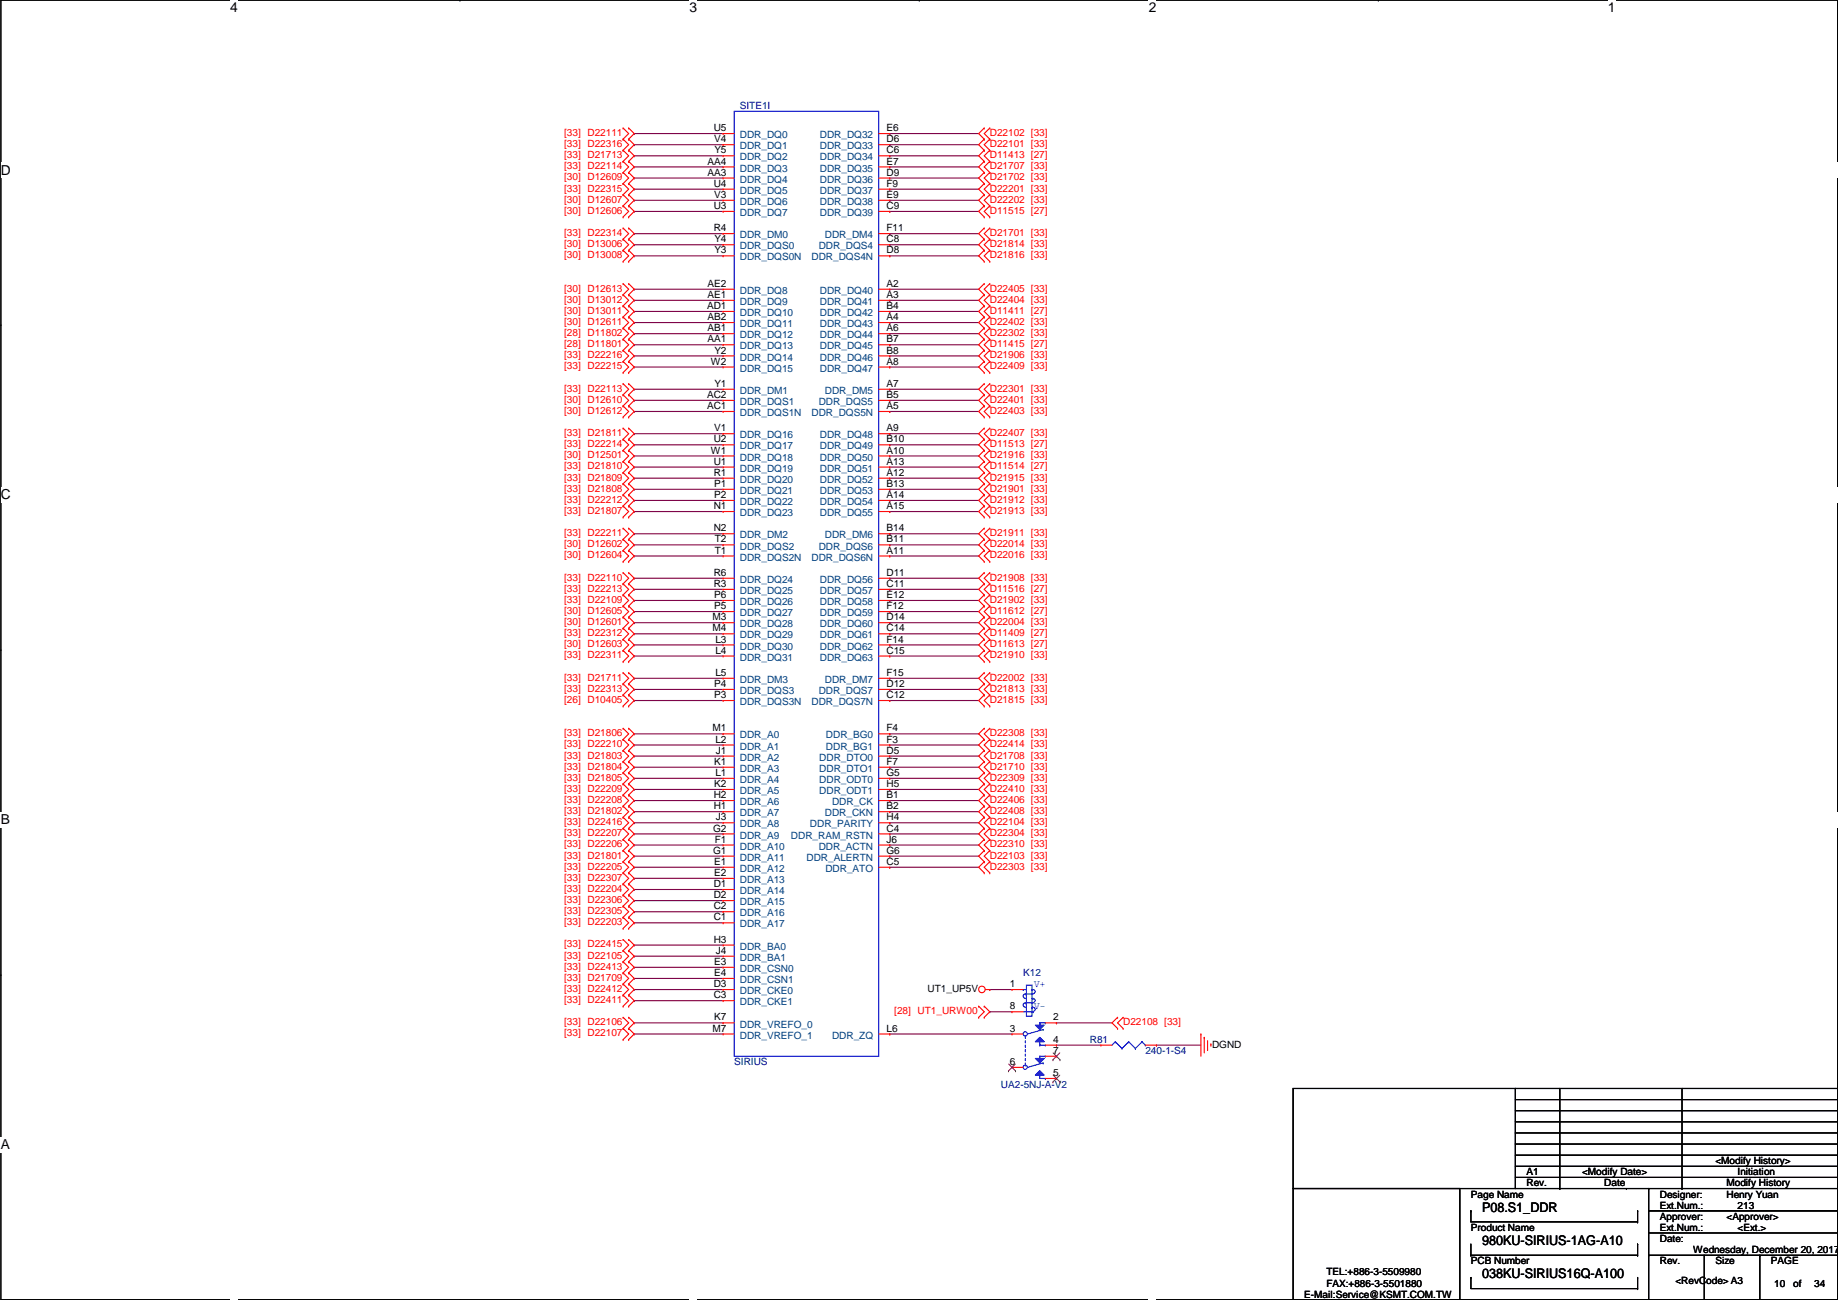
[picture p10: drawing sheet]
<svg xmlns="http://www.w3.org/2000/svg" width="420mm" height="297mm" viewBox="0 0 420 297" stroke-linecap="round" stroke-linejoin="round" font-family="sans-serif">
<path d="M.2 0h419.9v297h-419.9z" fill="none" stroke="#000" stroke-width=".25"/>
<g fill="#fff">
<path d="M52.7 0h1.7v3.5h-1.7z"/>
<path d="M52.7 297l1.7 .1z"/>
</g>
<path d="M105.1 0h.1M105.1 297h.1" fill="none" stroke="#000" stroke-width=".25"/>
<g fill="#fff">
<path d="M157.6 0h1.7v3.5h-1.7z"/>
<path d="M157.6 297l1.7 .1z"/>
</g>
<path d="M210.1 0h.1M210.1 297h.1" fill="none" stroke="#000" stroke-width=".25"/>
<g fill="#fff">
<path d="M262.6 0h1.7v3.5h-1.7z"/>
<path d="M262.6 297l1.7 .1z"/>
</g>
<path d="M315.1 0h.1M315.1 297h.1" fill="none" stroke="#000" stroke-width=".25"/>
<g fill="#fff">
<path d="M367.5 0h1.8v3.5h-1.8z"/>
<path d="M367.5 297l1.8 .1z"/>
<path d="M.2 37.1h2.2v3.5h-2.2z"/>
<path d="M420.1 37.1h.1v3.5h-.1z"/>
<path d="M.2 111.3h2.2v3.5h-2.2z"/>
<path d="M420.1 111.3h.1v3.5h-.1z"/>
</g>
<path d="M.2 74.3h.1M420.1 74.3h.1" fill="none" stroke="#000" stroke-width=".25"/>
<g fill="#fff">
<path d="M.2 185.6h2.1v3.5h-2.1z"/>
<path d="M420.1 185.6h.1v3.5h-.1z"/>
</g>
<path d="M.2 148.5h.1M420.1 148.5h.1" fill="none" stroke="#000" stroke-width=".25"/>
<g fill="#fff">
<path d="M.2 259.8h2.1v3.5h-2.1z"/>
<path d="M420.1 259.8h.1v3.5h-.1z"/>
</g>
<g fill="none" stroke="#000" stroke-width=".25">
<path d="M.2 222.7h.1M420.1 222.7h.1M295.6 248.7h50.8v22.9h-50.8zM346.4 248.7h73.7M346.4 258.9h73.7M346.4 256.3h73.7M346.4 253.8h73.7M346.4 251.2h73.7M356.6 248.7v22.9M384.5 248.7v22.9M420.1 248.7h.1M420.1 258.9h.1"/>
<path d="M420.1 256.3h.1M420.1 253.8h.1M420.1 251.2h.1M420.1 248.7v22.9M295.6 271.6h38.1v25.4h-38.1zM336.2 276.6h.1M336.2 276.6v2.6h38.1M346.4 269h73.7M346.4 266.5h73.7M346.4 263.9h73.7M346.4 261.4h73.7M346.4 271.6h30.5"/>
<path d="M356.6 271.6h.1M371.8 271.6h.1M374.3 279.2h.1M374.3 276.6h.1M374.3 276.6v2.6M376.9 276.6h43.2v5.1h-43.2zM376.9 271.6h43.2v5h-43.2zM376.9 271.6h.1M384.5 271.6h.1M420.1 269h.1M420.1 271.6h.1M420.1 266.5h.1"/>
<path d="M420.1 263.9h.1M420.1 261.4h.1M328.6 297h48.3M336.2 291.9h.1M336.2 286.8h.1M336.2 291.9v2.5h38.1M336.2 284.3v2.5M336.2 286.8h38.1M371.8 297h.1M374.3 294.4h.1M374.3 291.9h.1M374.3 286.8h.1"/>
<path d="M374.3 284.3h.1M374.3 284.3v2.5M374.3 291.9v2.5M376.9 286.8h43.2v10.2h-43.2zM376.9 297h.1M376.9 286.8h.1M376.9 281.7v5.1M389.6 297h.1M389.6 286.8v10.2M402.3 286.8h.1M402.3 286.8v10.2M420.1 286.8h.1"/>
<path d="M420.1 281.7v5.1"/>
</g>
<g fill="none" stroke="#800040" stroke-width=".25">
<path d="M145 30.5h.1M145 33.1h.1M145 35.6h.1M145 38.1h.1M145 30.5h20.3M145 33.1h20.3M145 35.6h20.3M145 38.1h20.3M203.4 30.5h.1M203.4 33.1h.1M203.4 35.6h.1M203.4 38.1h.1"/>
<path d="M203.4 30.5h20.3M203.4 33.1h20.3M203.4 35.6h20.3M203.4 38.1h20.3M145 40.7h.1M145 43.2h.1M145 45.8h.1M145 48.3h.1M145 53.4h.1M145 55.9h.1M145 58.5h.1M145 40.7h20.3"/>
<path d="M145 43.2h20.3M145 45.8h20.3M145 48.3h20.3M145 53.4h20.3M145 55.9h20.3M145 58.5h20.3M203.4 40.7h.1M203.4 43.2h.1M203.4 45.8h.1M203.4 48.3h.1M203.4 53.4h.1M203.4 55.9h.1"/>
<path d="M203.4 58.5h.1M203.4 40.7h20.3M203.4 43.2h20.3M203.4 45.8h20.3M203.4 48.3h20.3M203.4 53.4h20.3M203.4 55.9h20.3M203.4 58.5h20.3M145 66.1h.1M145 68.6h.1M145 71.2h.1M145 73.7h.1"/>
<path d="M145 76.2h.1M145 78.8h.1M145 66.1h20.3M145 68.6h20.3M145 71.2h20.3M145 73.7h20.3M145 76.2h20.3M145 78.8h20.3M203.4 66.1h.1M203.4 68.6h.1M203.4 71.2h.1M203.4 73.7h.1"/>
<path d="M203.4 76.2h.1M203.4 78.8h.1M203.4 66.1h20.3M203.4 68.6h20.3M203.4 71.2h20.3M203.4 73.7h20.3M203.4 76.2h20.3M203.4 78.8h20.3M145 81.3h.1M145 83.9h.1M145 88.9h.1M145 91.5h.1"/>
<path d="M145 94h.1M145 99.1h.1M145 81.3h20.3M145 83.9h20.3M145 88.9h20.3M145 91.5h20.3M145 94h20.3M145 99.1h20.3M203.4 81.3h.1M203.4 83.9h.1M203.4 88.9h.1M203.4 91.5h.1"/>
<path d="M203.4 94h.1M203.4 99.1h.1M203.4 81.3h20.3M203.4 83.9h20.3M203.4 88.9h20.3M203.4 91.5h20.3M203.4 94h20.3M203.4 99.1h20.3M145 101.6h.1M145 104.2h.1M145 106.7h.1M145 109.3h.1"/>
<path d="M145 111.8h.1M145 114.3h.1M145 116.9h.1M145 101.6h20.3M145 104.2h20.3M145 106.7h20.3M145 109.3h20.3M145 111.8h20.3M145 114.3h20.3M145 116.9h20.3M203.4 101.6h.1M203.4 104.2h.1"/>
<path d="M203.4 106.7h.1M203.4 109.3h.1M203.4 111.8h.1M203.4 114.3h.1M203.4 116.9h.1M203.4 101.6h20.3M203.4 104.2h20.3M203.4 106.7h20.3M203.4 109.3h20.3M203.4 111.8h20.3M203.4 114.3h20.3M203.4 116.9h20.3"/>
<path d="M145 122h.1M145 124.5h.1M145 127h.1M145 132.1h.1M145 134.7h.1M145 137.2h.1M145 139.7h.1M145 122h20.3M145 124.5h20.3M145 127h20.3M145 132.1h20.3M145 134.7h20.3"/>
<path d="M145 137.2h20.3M145 139.7h20.3M203.4 122h.1M203.4 124.5h.1M203.4 127h.1M203.4 132.1h.1M203.4 134.7h.1M203.4 137.2h.1M203.4 139.7h.1M203.4 122h20.3M203.4 124.5h20.3M203.4 127h20.3"/>
<path d="M203.4 132.1h20.3M203.4 134.7h20.3M203.4 137.2h20.3M203.4 139.7h20.3M145 142.3h.1M145 144.8h.1M145 147.4h.1M145 149.9h.1M145 155h.1M145 157.5h.1M145 142.3h20.3M145 144.8h20.3"/>
<path d="M145 147.4h20.3M145 149.9h20.3M145 155h20.3M145 157.5h20.3M203.4 142.3h.1M203.4 144.8h.1M203.4 147.4h.1M203.4 149.9h.1M203.4 155h.1M203.4 157.5h.1M203.4 142.3h20.3M203.4 144.8h20.3"/>
<path d="M203.4 147.4h20.3M203.4 149.9h20.3M203.4 155h20.3M203.4 157.5h20.3M145 170.2h.1M145 172.8h.1M145 175.3h.1M145 177.8h.1M145 167.7h.1M145 160.1h.1M145 160.1h20.3M145 170.2h20.3"/>
<path d="M145 172.8h20.3M145 175.3h20.3M145 177.8h20.3M145 167.7h20.3M203.4 160.1h.1M203.4 170.2h.1M203.4 172.8h.1M203.4 175.3h.1M203.4 177.8h.1M203.4 167.7h.1M203.4 160.1h20.3M203.4 170.2h20.3"/>
<path d="M203.4 172.8h20.3M203.4 175.3h20.3M203.4 177.8h20.3M203.4 167.7h20.3M145 180.4h.1M145 182.9h.1M145 185.5h.1M145 190.5h.1M145 193.1h.1M145 195.6h.1M145 198.2h.1M145 188h.1"/>
<path d="M145 180.4h20.3M145 182.9h20.3M145 185.5h20.3M145 190.5h20.3M145 193.1h20.3M145 195.6h20.3M145 198.2h20.3M145 188h20.3M203.4 180.4h.1M203.4 182.9h.1M203.4 185.5h.1M203.4 188h.1"/>
<path d="M203.4 190.5h.1M203.4 193.1h.1M203.4 195.6h.1M203.4 198.2h.1M203.4 180.4h20.3M203.4 182.9h20.3M203.4 185.5h20.3M203.4 190.5h20.3M203.4 193.1h20.3M203.4 195.6h20.3M203.4 198.2h20.3M203.4 188h20.3"/>
<path d="M145 200.7h.1M145 203.2h.1M145 205.8h.1M145 210.9h.1M145 215.9h.1M145 218.5h.1M145 208.3h.1M145 200.7h20.3M145 203.2h20.3M145 205.8h20.3M145 210.9h20.3M145 215.9h20.3"/>
<path d="M145 218.5h20.3M145 208.3h20.3M145 221h.1M145 223.6h.1M145 226.1h.1M145 228.6h.1M145 233.7h.1M145 236.3h.1M145 221h20.3M145 223.6h20.3M145 226.1h20.3M145 228.6h20.3"/>
<path d="M145 233.7h20.3M145 236.3h20.3M203.4 236.3h.1M203.4 236.3h27.9M226.3 226.1h.1M226.3 231.2h.1M226.3 226.1h5M226.3 231.2h5M241.5 233.7h.1M241.5 238.8h.1M241.5 233.7h12.7M241.5 238.8h10.2"/>
<path d="M264.4 238.8h.1M264.4 238.8h10.1"/>
</g>
<g fill="none" stroke="#f00" stroke-width=".25">
<path d="M142.4 31.8h.1M142.4 29.3h.1M142.4 34.3h.1M142.4 36.9h.1M142.4 39.4h.1M142.4 29.3l1.3 1.2-1.3 1.3M142.4 31.8l1.3 1.3-1.3 1.2M142.4 34.3l1.3 1.3-1.3 1.3M142.4 36.9l1.3 1.2-1.3 1.3M142.4 39.4l1.3 1.3-1.3 1.3M143.7 29.3h.1M143.7 31.8h.1"/>
<path d="M143.7 34.3h.1M143.7 36.9h.1M143.7 39.4h.1M143.7 29.3l1.3 1.2-1.3 1.3M143.7 31.8l1.3 1.3-1.3 1.2M143.7 34.3l1.3 1.3-1.3 1.3M143.7 36.9l1.3 1.2-1.3 1.3M143.7 39.4l1.3 1.3-1.3 1.3M225 29.3h.1M225 31.8h.1M225 34.3h.1M225 36.9h.1"/>
<path d="M225 39.4h.1M225 36.9l-1.3 1.2 1.3 1.3M225 29.3l-1.3 1.2 1.3 1.3M225 34.3l-1.3 1.3 1.3 1.3M225 31.8l-1.3 1.3 1.3 1.2M225 39.4l-1.3 1.3 1.3 1.3M226.3 31.8h.1M226.3 29.3h.1M226.3 34.3h.1M226.3 36.9h.1M226.3 39.4h.1M226.3 29.3l-1.3 1.2 1.3 1.3"/>
<path d="M226.3 31.8l-1.3 1.3 1.3 1.2M226.3 34.3l-1.3 1.3 1.3 1.3M226.3 36.9l-1.3 1.2 1.3 1.3M226.3 39.4l-1.3 1.3 1.3 1.3M142.4 42h.1M142.4 44.5h.1M142.4 47h.1M142.4 49.6h.1M142.4 54.7h.1M142.4 52.1h.1M142.4 57.2h.1M142.4 59.7h.1"/>
<path d="M142.4 42l1.3 1.2-1.3 1.3M142.4 44.5l1.3 1.3-1.3 1.2M142.4 47l1.3 1.3-1.3 1.3M142.4 52.1l1.3 1.3-1.3 1.3M142.4 54.7l1.3 1.2-1.3 1.3M142.4 57.2l1.3 1.3-1.3 1.2M143.7 42h.1M143.7 44.5h.1M143.7 47h.1M143.7 49.6h.1M143.7 52.1h.1M143.7 54.7h.1"/>
<path d="M143.7 57.2h.1M143.7 59.7h.1M143.7 42l1.3 1.2-1.3 1.3M143.7 44.5l1.3 1.3-1.3 1.2M143.7 47l1.3 1.3-1.3 1.3M143.7 52.1l1.3 1.3-1.3 1.3M143.7 54.7l1.3 1.2-1.3 1.3M143.7 57.2l1.3 1.3-1.3 1.2M225 42h.1M225 44.5h.1M225 47h.1M225 49.6h.1"/>
<path d="M225 52.1h.1M225 54.7h.1M225 57.2h.1M225 59.7h.1M225 42l-1.3 1.2 1.3 1.3M225 52.1l-1.3 1.3 1.3 1.3M225 47l-1.3 1.3 1.3 1.3M225 54.7l-1.3 1.2 1.3 1.3M225 44.5l-1.3 1.3 1.3 1.2M225 57.2l-1.3 1.3 1.3 1.2M226.3 42h.1M226.3 44.5h.1"/>
<path d="M226.3 47h.1M226.3 49.6h.1M226.3 54.7h.1M226.3 52.1h.1M226.3 57.2h.1M226.3 59.7h.1M226.3 42l-1.3 1.2 1.3 1.3M226.3 44.5l-1.3 1.3 1.3 1.2M226.3 54.7l-1.3 1.2 1.3 1.3M226.3 47l-1.3 1.3 1.3 1.3M226.3 52.1l-1.3 1.3 1.3 1.3M226.3 57.2l-1.3 1.3 1.3 1.2"/>
<path d="M142.4 67.4h.1M142.4 64.8h.1M142.4 69.9h.1M142.4 72.4h.1M142.4 75h.1M142.4 77.5h.1M142.4 64.8l1.3 1.3-1.3 1.3M142.4 67.4l1.3 1.2-1.3 1.3M142.4 69.9l1.3 1.3-1.3 1.2M142.4 72.4l1.3 1.3-1.3 1.3M142.4 75l1.3 1.2-1.3 1.3M142.4 77.5l1.3 1.3-1.3 1.3"/>
<path d="M143.7 64.8h.1M143.7 67.4h.1M143.7 69.9h.1M143.7 72.4h.1M143.7 75h.1M143.7 77.5h.1M143.7 64.8l1.3 1.3-1.3 1.3M143.7 67.4l1.3 1.2-1.3 1.3M143.7 69.9l1.3 1.3-1.3 1.2M143.7 72.4l1.3 1.3-1.3 1.3M143.7 75l1.3 1.2-1.3 1.3M143.7 77.5l1.3 1.3-1.3 1.3"/>
<path d="M225 64.8h.1M225 67.4h.1M225 69.9h.1M225 72.4h.1M225 75h.1M225 77.5h.1M225 64.8l-1.3 1.3 1.3 1.3M225 69.9l-1.3 1.3 1.3 1.2M225 77.5l-1.3 1.3 1.3 1.3M225 67.4l-1.3 1.2 1.3 1.3M225 72.4l-1.3 1.3 1.3 1.3M225 75l-1.3 1.2 1.3 1.3"/>
<path d="M226.3 67.4h.1M226.3 64.8h.1M226.3 69.9h.1M226.3 72.4h.1M226.3 75h.1M226.3 77.5h.1M226.3 67.4l-1.3 1.2 1.3 1.3M226.3 72.4l-1.3 1.3 1.3 1.3M226.3 64.8l-1.3 1.3 1.3 1.3M226.3 69.9l-1.3 1.3 1.3 1.2M226.3 75l-1.3 1.2 1.3 1.3M226.3 77.5l-1.3 1.3 1.3 1.3"/>
<path d="M142.4 80.1h.1M142.4 82.6h.1M142.4 85.1h.1M142.4 90.2h.1M142.4 87.7h.1M142.4 92.8h.1M142.4 97.8h.1M142.4 95.3h.1M142.4 80.1l1.3 1.2-1.3 1.3M142.4 82.6l1.3 1.3-1.3 1.2M142.4 87.7l1.3 1.2-1.3 1.3M142.4 90.2l1.3 1.3-1.3 1.3"/>
<path d="M142.4 97.8l1.3 1.3-1.3 1.3M142.4 92.8l1.3 1.2-1.3 1.3M143.7 80.1h.1M143.7 82.6h.1M143.7 85.1h.1M143.7 87.7h.1M143.7 90.2h.1M143.7 92.8h.1M143.7 97.8h.1M143.7 95.3h.1M143.7 80.1l1.3 1.2-1.3 1.3M143.7 82.6l1.3 1.3-1.3 1.2"/>
<path d="M143.7 87.7l1.3 1.2-1.3 1.3M143.7 90.2l1.3 1.3-1.3 1.3M143.7 97.8l1.3 1.3-1.3 1.3M143.7 92.8l1.3 1.2-1.3 1.3M225 80.1h.1M225 82.6h.1M225 85.1h.1M225 87.7h.1M225 90.2h.1M225 92.8h.1M225 97.8h.1M225 95.3h.1"/>
<path d="M225 87.7l-1.3 1.2 1.3 1.3M225 90.2l-1.3 1.3 1.3 1.3M225 80.1l-1.3 1.2 1.3 1.3M225 82.6l-1.3 1.3 1.3 1.2M225 97.8l-1.3 1.3 1.3 1.3M225 92.8l-1.3 1.2 1.3 1.3M226.3 80.1h.1M226.3 82.6h.1M226.3 85.1h.1M226.3 90.2h.1M226.3 87.7h.1M226.3 92.8h.1"/>
<path d="M226.3 97.8h.1M226.3 95.3h.1M226.3 90.2l-1.3 1.3 1.3 1.3M226.3 92.8l-1.3 1.2 1.3 1.3M226.3 97.8l-1.3 1.3 1.3 1.3M226.3 80.1l-1.3 1.2 1.3 1.3M226.3 82.6l-1.3 1.3 1.3 1.2M226.3 87.7l-1.3 1.2 1.3 1.3M142.4 118.2h.1M142.4 115.6h.1M142.4 100.4h.1M142.4 102.9h.1"/>
<path d="M142.4 105.5h.1M142.4 108h.1M142.4 110.5h.1M142.4 113.1h.1M142.4 115.6l1.3 1.3-1.3 1.3M142.4 100.4l1.3 1.2-1.3 1.3M142.4 102.9l1.3 1.3-1.3 1.3M142.4 105.5l1.3 1.2-1.3 1.3M142.4 108l1.3 1.3-1.3 1.2M142.4 110.5l1.3 1.3-1.3 1.3M142.4 113.1l1.3 1.2-1.3 1.3M143.7 115.6h.1"/>
<path d="M143.7 118.2h.1M143.7 100.4h.1M143.7 102.9h.1M143.7 105.5h.1M143.7 108h.1M143.7 110.5h.1M143.7 113.1h.1M143.7 115.6l1.3 1.3-1.3 1.3M143.7 100.4l1.3 1.2-1.3 1.3M143.7 102.9l1.3 1.3-1.3 1.3M143.7 105.5l1.3 1.2-1.3 1.3M143.7 108l1.3 1.3-1.3 1.2"/>
<path d="M143.7 110.5l1.3 1.3-1.3 1.3M143.7 113.1l1.3 1.2-1.3 1.3M225 100.4h.1M225 102.9h.1M225 105.5h.1M225 108h.1M225 110.5h.1M225 113.1h.1M225 115.6h.1M225 118.2h.1M225 100.4l-1.3 1.2 1.3 1.3M225 102.9l-1.3 1.3 1.3 1.3"/>
<path d="M225 108l-1.3 1.3 1.3 1.2M225 113.1l-1.3 1.2 1.3 1.3M225 105.5l-1.3 1.2 1.3 1.3M225 110.5l-1.3 1.3 1.3 1.3M225 115.6l-1.3 1.3 1.3 1.3M226.3 100.4h.1M226.3 102.9h.1M226.3 105.5h.1M226.3 108h.1M226.3 110.5h.1M226.3 113.1h.1M226.3 115.6h.1"/>
<path d="M226.3 118.2h.1M226.3 102.9l-1.3 1.3 1.3 1.3M226.3 108l-1.3 1.3 1.3 1.2M226.3 110.5l-1.3 1.3 1.3 1.3M226.3 115.6l-1.3 1.3 1.3 1.3M226.3 100.4l-1.3 1.2 1.3 1.3M226.3 105.5l-1.3 1.2 1.3 1.3M226.3 113.1l-1.3 1.2 1.3 1.3M142.4 123.2h.1M142.4 120.7h.1M142.4 125.8h.1M142.4 133.4h.1"/>
<path d="M142.4 130.9h.1M142.4 128.3h.1M142.4 135.9h.1M142.4 138.5h.1M142.4 120.7l1.3 1.3-1.3 1.2M142.4 123.2l1.3 1.3-1.3 1.3M142.4 130.9l1.3 1.2-1.3 1.3M142.4 125.8l1.3 1.2-1.3 1.3M142.4 133.4l1.3 1.3-1.3 1.2M142.4 135.9l1.3 1.3-1.3 1.3M142.4 138.5l1.3 1.2-1.3 1.3M143.7 120.7h.1"/>
<path d="M143.7 123.2h.1M143.7 125.8h.1M143.7 130.9h.1M143.7 133.4h.1M143.7 128.3h.1M143.7 135.9h.1M143.7 138.5h.1M143.7 120.7l1.3 1.3-1.3 1.2M143.7 123.2l1.3 1.3-1.3 1.3M143.7 130.9l1.3 1.2-1.3 1.3M143.7 125.8l1.3 1.2-1.3 1.3M143.7 133.4l1.3 1.3-1.3 1.2"/>
<path d="M143.7 135.9l1.3 1.3-1.3 1.3M143.7 138.5l1.3 1.2-1.3 1.3M225 120.7h.1M225 123.2h.1M225 125.8h.1M225 130.9h.1M225 133.4h.1M225 135.9h.1M225 138.5h.1M225 128.3h.1M225 135.9l-1.3 1.3 1.3 1.3M225 120.7l-1.3 1.3 1.3 1.2"/>
<path d="M225 125.8l-1.3 1.2 1.3 1.3M225 130.9l-1.3 1.2 1.3 1.3M225 138.5l-1.3 1.2 1.3 1.3M225 123.2l-1.3 1.3 1.3 1.3M225 133.4l-1.3 1.3 1.3 1.2M226.3 123.2h.1M226.3 120.7h.1M226.3 125.8h.1M226.3 133.4h.1M226.3 130.9h.1M226.3 135.9h.1M226.3 138.5h.1"/>
<path d="M226.3 128.3h.1M226.3 133.4l-1.3 1.3 1.3 1.2M226.3 120.7l-1.3 1.3 1.3 1.2M226.3 125.8l-1.3 1.2 1.3 1.3M226.3 138.5l-1.3 1.2 1.3 1.3M226.3 123.2l-1.3 1.3 1.3 1.3M226.3 130.9l-1.3 1.2 1.3 1.3M226.3 135.9l-1.3 1.3 1.3 1.3M142.4 141h.1M142.4 143.6h.1M142.4 146.1h.1M142.4 148.6h.1"/>
<path d="M142.4 151.2h.1M142.4 156.3h.1M142.4 153.7h.1M142.4 158.8h.1M142.4 141l1.3 1.3-1.3 1.3M142.4 143.6l1.3 1.2-1.3 1.3M142.4 146.1l1.3 1.3-1.3 1.2M142.4 148.6l1.3 1.3-1.3 1.3M142.4 153.7l1.3 1.3-1.3 1.3M142.4 156.3l1.3 1.2-1.3 1.3M142.4 158.8l1.3 1.3-1.3 1.2M143.7 141h.1"/>
<path d="M143.7 143.6h.1M143.7 146.1h.1M143.7 148.6h.1M143.7 151.2h.1M143.7 153.7h.1M143.7 156.3h.1M143.7 158.8h.1M143.7 141l1.3 1.3-1.3 1.3M143.7 143.6l1.3 1.2-1.3 1.3M143.7 146.1l1.3 1.3-1.3 1.2M143.7 148.6l1.3 1.3-1.3 1.3M143.7 153.7l1.3 1.3-1.3 1.3"/>
<path d="M143.7 156.3l1.3 1.2-1.3 1.3M143.7 158.8l1.3 1.3-1.3 1.2M225 141h.1M225 143.6h.1M225 146.1h.1M225 148.6h.1M225 151.2h.1M225 153.7h.1M225 156.3h.1M225 158.8h.1M225 143.6l-1.3 1.2 1.3 1.3M225 148.6l-1.3 1.3 1.3 1.3"/>
<path d="M225 156.3l-1.3 1.2 1.3 1.3M225 141l-1.3 1.3 1.3 1.3M225 146.1l-1.3 1.3 1.3 1.2M225 153.7l-1.3 1.3 1.3 1.3M225 158.8l-1.3 1.3 1.3 1.2M226.3 141h.1M226.3 143.6h.1M226.3 146.1h.1M226.3 148.6h.1M226.3 151.2h.1M226.3 156.3h.1M226.3 153.7h.1"/>
<path d="M226.3 158.8h.1M226.3 141l-1.3 1.3 1.3 1.3M226.3 143.6l-1.3 1.2 1.3 1.3M226.3 146.1l-1.3 1.3 1.3 1.2M226.3 148.6l-1.3 1.3 1.3 1.3M226.3 153.7l-1.3 1.3 1.3 1.3M226.3 156.3l-1.3 1.2 1.3 1.3M226.3 158.8l-1.3 1.3 1.3 1.2M142.4 169h.1M142.4 166.4h.1M142.4 171.5h.1M142.4 174h.1"/>
<path d="M142.4 176.6h.1M142.4 179.1h.1M142.4 161.3h.1M142.4 166.4l1.3 1.3-1.3 1.3M142.4 169l1.3 1.2-1.3 1.3M142.4 171.5l1.3 1.3-1.3 1.2M142.4 174l1.3 1.3-1.3 1.3M142.4 176.6l1.3 1.2-1.3 1.3M142.4 179.1l1.3 1.3-1.3 1.3M143.7 166.4h.1M143.7 169h.1M143.7 171.5h.1"/>
<path d="M143.7 174h.1M143.7 176.6h.1M143.7 179.1h.1M143.7 161.3h.1M143.7 166.4l1.3 1.3-1.3 1.3M143.7 169l1.3 1.2-1.3 1.3M143.7 171.5l1.3 1.3-1.3 1.2M143.7 174l1.3 1.3-1.3 1.3M143.7 176.6l1.3 1.2-1.3 1.3M143.7 179.1l1.3 1.3-1.3 1.3M225 166.4h.1M225 169h.1"/>
<path d="M225 171.5h.1M225 174h.1M225 176.6h.1M225 179.1h.1M225 161.3h.1M225 166.4l-1.3 1.3 1.3 1.3M225 169l-1.3 1.2 1.3 1.3M225 171.5l-1.3 1.3 1.3 1.2M225 174l-1.3 1.3 1.3 1.3M225 176.6l-1.3 1.2 1.3 1.3M225 179.1l-1.3 1.3 1.3 1.3M226.3 169h.1"/>
<path d="M226.3 166.4h.1M226.3 171.5h.1M226.3 174h.1M226.3 176.6h.1M226.3 179.1h.1M226.3 161.3h.1M226.3 166.4l-1.3 1.3 1.3 1.3M226.3 169l-1.3 1.2 1.3 1.3M226.3 171.5l-1.3 1.3 1.3 1.2M226.3 174l-1.3 1.3 1.3 1.3M226.3 176.6l-1.3 1.2 1.3 1.3M226.3 179.1l-1.3 1.3 1.3 1.3"/>
<path d="M142.4 181.7h.1M142.4 184.2h.1M142.4 186.7h.1M142.4 189.3h.1M142.4 191.8h.1M142.4 194.4h.1M142.4 196.9h.1M142.4 199.4h.1M142.4 181.7l1.3 1.2-1.3 1.3M142.4 184.2l1.3 1.3-1.3 1.2M142.4 186.7l1.3 1.3-1.3 1.3M142.4 189.3l1.3 1.2-1.3 1.3"/>
<path d="M142.4 191.8l1.3 1.3-1.3 1.3M142.4 194.4l1.3 1.2-1.3 1.3M142.4 196.9l1.3 1.3-1.3 1.2M142.4 199.4l1.3 1.3-1.3 1.3M143.7 181.7h.1M143.7 184.2h.1M143.7 186.7h.1M143.7 189.3h.1M143.7 191.8h.1M143.7 194.4h.1M143.7 196.9h.1M143.7 199.4h.1"/>
<path d="M143.7 181.7l1.3 1.2-1.3 1.3M143.7 184.2l1.3 1.3-1.3 1.2M143.7 186.7l1.3 1.3-1.3 1.3M143.7 189.3l1.3 1.2-1.3 1.3M143.7 191.8l1.3 1.3-1.3 1.3M143.7 194.4l1.3 1.2-1.3 1.3M143.7 196.9l1.3 1.3-1.3 1.2M143.7 199.4l1.3 1.3-1.3 1.3M225 181.7h.1M225 184.2h.1M225 186.7h.1M225 189.3h.1"/>
<path d="M225 191.8h.1M225 194.4h.1M225 196.9h.1M225 199.4h.1M225 181.7l-1.3 1.2 1.3 1.3M225 186.7l-1.3 1.3 1.3 1.3M225 189.3l-1.3 1.2 1.3 1.3M225 191.8l-1.3 1.3 1.3 1.3M225 194.4l-1.3 1.2 1.3 1.3M225 196.9l-1.3 1.3 1.3 1.2M225 184.2l-1.3 1.3 1.3 1.2M226.3 181.7h.1"/>
<path d="M226.3 184.2h.1M226.3 189.3h.1M226.3 186.7h.1M226.3 191.8h.1M226.3 194.4h.1M226.3 196.9h.1M226.3 199.4h.1M226.3 181.7l-1.3 1.2 1.3 1.3M226.3 186.7l-1.3 1.3 1.3 1.3M226.3 189.3l-1.3 1.2 1.3 1.3M226.3 191.8l-1.3 1.3 1.3 1.3M226.3 194.4l-1.3 1.2 1.3 1.3"/>
<path d="M226.3 196.9l-1.3 1.3 1.3 1.2M226.3 184.2l-1.3 1.3 1.3 1.2M142.4 217.2h.1M142.4 214.7h.1M142.4 202h.1M142.4 204.5h.1M142.4 207.1h.1M142.4 209.6h.1M142.4 212.1h.1M142.4 219.8h.1M142.4 214.7l1.3 1.2-1.3 1.3M142.4 202l1.3 1.2-1.3 1.3"/>
<path d="M142.4 204.5l1.3 1.3-1.3 1.3M142.4 207.1l1.3 1.2-1.3 1.3M142.4 209.6l1.3 1.3-1.3 1.2M142.4 217.2l1.3 1.3-1.3 1.3M142.4 219.8l1.3 1.2-1.3 1.3M143.7 214.7h.1M143.7 217.2h.1M143.7 202h.1M143.7 204.5h.1M143.7 207.1h.1M143.7 209.6h.1M143.7 212.1h.1"/>
<path d="M143.7 219.8h.1M143.7 214.7l1.3 1.2-1.3 1.3M143.7 202l1.3 1.2-1.3 1.3M143.7 204.5l1.3 1.3-1.3 1.3M143.7 207.1l1.3 1.2-1.3 1.3M143.7 209.6l1.3 1.3-1.3 1.2M143.7 217.2l1.3 1.3-1.3 1.3M143.7 219.8l1.3 1.2-1.3 1.3M142.4 222.3h.1M142.4 224.8h.1M142.4 227.4h.1M142.4 229.9h.1"/>
<path d="M142.4 235h.1M142.4 232.5h.1M142.4 237.5h.1M142.4 222.3l1.3 1.3-1.3 1.2M142.4 224.8l1.3 1.3-1.3 1.3M142.4 227.4l1.3 1.2-1.3 1.3M142.4 232.5l1.3 1.2-1.3 1.3M142.4 235l1.3 1.3-1.3 1.2M143.7 222.3h.1M143.7 224.8h.1M143.7 227.4h.1M143.7 229.9h.1"/>
<path d="M143.7 232.5h.1M143.7 235h.1M143.7 237.5h.1M143.7 222.3l1.3 1.3-1.3 1.2M143.7 224.8l1.3 1.3-1.3 1.3M143.7 227.4l1.3 1.2-1.3 1.3M143.7 232.5l1.3 1.2-1.3 1.3M143.7 235l1.3 1.3-1.3 1.2M223.7 232.5h.1M223.7 229.9h.1M223.7 229.9l1.3 1.3-1.3 1.3M225 229.9h.1"/>
<path d="M225 232.5h.1M225 229.9l1.3 1.3-1.3 1.3M225.2 226.1h1.1M226.3 226.1h.1M255.5 232.5h.1M255.5 235h.1M255.5 232.5l-1.3 1.2 1.3 1.3M256.7 235h.1M256.7 232.5h.1M256.7 232.5l-1.2 1.2 1.2 1.3M274.5 236.3h.1M274.5 236.3v5"/>
<path d="M275.3 237h.1M275.3 237v3.6M276 239.8h.1M276 237.8v2M276.8 238.5h.1M276.8 238.5v.6"/>
<circle cx="224.5" cy="226.1" r=".75"/>
</g>
<g fill="none" stroke="#00f" stroke-width=".25">
<path d="M233.9 226.1h.1M233.9 226.1h.7M233.9 231.2h2.3M234.4 227.1h.1M234.4 229.2h.1M234.4 229.2a.54 .54 0 0 0-.5 .6 .54 .54 0 0 0 .7 .4M234.4 227.1a.49 .49 0 0 0-.5 .5 .49 .49 0 0 0 .4 .5M234.4 227.1h1.8M234.4 228.1h.2M234.4 229.2h1.8M234.6 225.1h1.3v7.1h-1.3zM234.6 230.2h.1"/>
<path d="M234.6 228.1h.1M234.6 231.2h.1M235.9 230.2h.1M235.9 230.2a.51 .51 0 0 1 .7 .3 .51 .51 0 0 1-.5 .6M235.9 226.1h.1M235.9 226.1a.51 .51 0 0 1 .7 .4 .51 .51 0 0 1-.5 .6M235.9 228.1h.3M236.2 228.1h.1M236.2 231.2h.1M236.2 228.1a.49 .49 0 0 1 .4 .5 .49 .49 0 0 1-.5 .5M237.7 233.7h1.3M237.7 238.8h1.3"/>
<path d="M239 233.7h.1M239 238.8h.1"/>
</g>
<path d="M236.7 234.2h2l-1 1z" fill="#00f"/>
<g fill="none" stroke="#00f" stroke-width=".25">
<path d="M236.7 234.2h2l-1 1zM237.7 233.7h.1M237.7 238.8h.1M237.7 233.7v1.5M237.7 238v.8M238.5 235.2h.1M238.5 235.2l-3.6 1.1"/>
<circle cx="234.4" cy="236.2" r=".49"/>
</g>
<path d="M237.7 237l1 1h-2z" fill="#00f"/>
<g fill="none" stroke="#00f" stroke-width=".25">
<path d="M237.7 237l1 1h-2zM238.5 242.9h.1M238.5 242.9l-3.6 1"/>
<circle cx="234.4" cy="243.9" r=".49"/>
</g>
<path d="M236.7 241.9h2l-1 1z" fill="#00f"/>
<path d="M236.7 241.9h2l-1 1z" fill="none" stroke="#00f" stroke-width=".25"/>
<path d="M237.7 244.6l1 1.1h-2z" fill="#00f"/>
<g fill="none" stroke="#00f" stroke-width=".25">
<path d="M167.8 25.4h33.1v215.9h-33.1zM255 238h.1M255 238l-.8 .8M255 238l1.5 1.6M256.5 239.6h.1M258 238h.1M258 238l-1.5 1.6M258 238l1.5 1.6M259.5 239.6h.1M261.1 238h.1M261.1 238l-1.6 1.6M261.1 238l.7 .8"/>
<path d="M261.8 238.8h.1M237.7 244.6l1 1.1h-2zM237.7 241.3h.1M237.7 244.9h.1M237.7 241.3v1.6M237.7 244.9v1.5h1.3M237.7 241.3h1.3M239 241.3h.1M239 246.4h.1"/>
</g>
<path d="M234.4 236.8v6.6M234.4 243.4h.1" fill="none" stroke="#00f" stroke-width=".25" stroke-dasharray=".5 .5"/>
<g fill="none" stroke="#f00" stroke-width=".25">
<path d="M165.3 30.5h.1M165.3 33.1h.1M165.3 35.6h.1M165.3 38.1h.1M165.3 30.5h2.5M165.3 33.1h2.5M165.3 35.6h2.5M165.3 38.1h2.5M200.9 30.5h2.5M200.9 33.1h2.5M200.9 35.6h2.5M200.9 38.1h2.5"/>
<path d="M203.4 30.5h.1M203.4 33.1h.1M203.4 35.6h.1M203.4 38.1h.1M165.3 53.4h.1M165.3 40.7h.1M165.3 43.2h.1M165.3 55.9h.1M165.3 58.5h.1M165.3 45.8h.1M165.3 48.3h.1M165.3 53.4h2.5"/>
<path d="M165.3 40.7h2.5M165.3 43.2h2.5M165.3 55.9h2.5M165.3 58.5h2.5M165.3 45.8h2.5M165.3 48.3h2.5M200.9 53.4h2.5M200.9 40.7h2.5M200.9 43.2h2.5M200.9 55.9h2.5M200.9 58.5h2.5M200.9 45.8h2.5"/>
<path d="M200.9 48.3h2.5M203.4 40.7h.1M203.4 43.2h.1M203.4 45.8h.1M203.4 48.3h.1M203.4 53.4h.1M203.4 55.9h.1M203.4 58.5h.1M165.3 66.1h.1M165.3 68.6h.1M165.3 71.2h.1M165.3 73.7h.1"/>
<path d="M165.3 76.2h.1M165.3 78.8h.1M165.3 66.1h2.5M165.3 68.6h2.5M165.3 71.2h2.5M165.3 73.7h2.5M165.3 76.2h2.5M165.3 78.8h2.5M200.9 66.1h2.5M200.9 68.6h2.5M200.9 71.2h2.5M200.9 73.7h2.5"/>
<path d="M200.9 76.2h2.5M200.9 78.8h2.5M203.4 66.1h.1M203.4 68.6h.1M203.4 71.2h.1M203.4 73.7h.1M203.4 76.2h.1M203.4 78.8h.1M165.3 88.9h.1M165.3 81.3h.1M165.3 83.9h.1M165.3 91.5h.1"/>
<path d="M165.3 94h.1M165.3 99.1h.1M165.3 88.9h2.5M165.3 81.3h2.5M165.3 83.9h2.5M165.3 91.5h2.5M165.3 94h2.5M165.3 99.1h2.5M200.9 88.9h2.5M200.9 81.3h2.5M200.9 83.9h2.5M200.9 91.5h2.5"/>
<path d="M200.9 94h2.5M200.9 99.1h2.5M203.4 81.3h.1M203.4 83.9h.1M203.4 88.9h.1M203.4 91.5h.1M203.4 94h.1M203.4 99.1h.1M165.3 101.6h.1M165.3 104.2h.1M165.3 106.7h.1M165.3 109.3h.1"/>
<path d="M165.3 111.8h.1M165.3 114.3h.1M165.3 116.9h.1M165.3 101.6h2.5M165.3 104.2h2.5M165.3 106.7h2.5M165.3 109.3h2.5M165.3 111.8h2.5M165.3 114.3h2.5M165.3 116.9h2.5M200.9 101.6h2.5M200.9 104.2h2.5"/>
<path d="M200.9 106.7h2.5M200.9 109.3h2.5M200.9 111.8h2.5M200.9 114.3h2.5M200.9 116.9h2.5M203.4 101.6h.1M203.4 104.2h.1M203.4 106.7h.1M203.4 109.3h.1M203.4 111.8h.1M203.4 114.3h.1M203.4 116.9h.1"/>
<path d="M165.3 122h.1M165.3 124.5h.1M165.3 127h.1M165.3 132.1h.1M165.3 134.7h.1M165.3 137.2h.1M165.3 139.7h.1M165.3 122h2.5M165.3 124.5h2.5M165.3 127h2.5M165.3 132.1h2.5M165.3 134.7h2.5"/>
<path d="M165.3 137.2h2.5M165.3 139.7h2.5M200.9 122h2.5M200.9 124.5h2.5M200.9 127h2.5M200.9 132.1h2.5M200.9 134.7h2.5M200.9 137.2h2.5M200.9 139.7h2.5M203.4 122h.1M203.4 124.5h.1M203.4 127h.1"/>
<path d="M203.4 132.1h.1M203.4 134.7h.1M203.4 137.2h.1M203.4 139.7h.1M165.3 155h.1M165.3 142.3h.1M165.3 144.8h.1M165.3 147.4h.1M165.3 149.9h.1M165.3 157.5h.1M165.3 155h2.5M165.3 142.3h2.5"/>
<path d="M165.3 144.8h2.5M165.3 147.4h2.5M165.3 149.9h2.5M165.3 157.5h2.5M200.9 155h2.5M200.9 142.3h2.5M200.9 144.8h2.5M200.9 147.4h2.5M200.9 149.9h2.5M200.9 157.5h2.5M203.4 142.3h.1M203.4 144.8h.1"/>
<path d="M203.4 147.4h.1M203.4 149.9h.1M203.4 155h.1M203.4 157.5h.1M165.3 160.1h.1M165.3 167.7h.1M165.3 170.2h.1M165.3 172.8h.1M165.3 175.3h.1M165.3 177.8h.1M165.3 160.1h2.5M165.3 167.7h2.5"/>
<path d="M165.3 170.2h2.5M165.3 172.8h2.5M165.3 175.3h2.5M165.3 177.8h2.5M200.9 160.1h2.5M200.9 167.7h2.5M200.9 170.2h2.5M200.9 172.8h2.5M200.9 175.3h2.5M200.9 177.8h2.5M203.4 167.7h.1M203.4 170.2h.1"/>
<path d="M203.4 160.1h.1M203.4 172.8h.1M203.4 175.3h.1M203.4 177.8h.1M165.3 180.4h.1M165.3 182.9h.1M165.3 185.5h.1M165.3 188h.1M165.3 190.5h.1M165.3 193.1h.1M165.3 195.6h.1M165.3 198.2h.1"/>
<path d="M165.3 180.4h2.5M165.3 182.9h2.5M165.3 185.5h2.5M165.3 188h2.5M165.3 190.5h2.5M165.3 193.1h2.5M165.3 195.6h2.5M165.3 198.2h2.5M200.9 180.4h2.5M200.9 182.9h2.5M200.9 185.5h2.5M200.9 188h2.5"/>
<path d="M200.9 190.5h2.5M200.9 193.1h2.5M200.9 195.6h2.5M200.9 198.2h2.5M203.4 180.4h.1M203.4 182.9h.1M203.4 185.5h.1M203.4 188h.1M203.4 190.5h.1M203.4 193.1h.1M203.4 195.6h.1M203.4 198.2h.1"/>
<path d="M165.3 215.9h.1M165.3 218.5h.1M165.3 200.7h.1M165.3 203.2h.1M165.3 205.8h.1M165.3 208.3h.1M165.3 210.9h.1M165.3 215.9h2.5M165.3 218.5h2.5M165.3 200.7h2.5M165.3 203.2h2.5M165.3 205.8h2.5"/>
<path d="M165.3 208.3h2.5M165.3 210.9h2.5M165.3 226.1h.1M165.3 228.6h.1M165.3 221h.1M165.3 223.6h.1M165.3 233.7h.1M165.3 236.3h.1M165.3 226.1h2.5M165.3 233.7h2.5M165.3 236.3h2.5M165.3 228.6h2.5"/>
<path d="M165.3 221h2.5M165.3 223.6h2.5M200.9 236.3h2.5M203.4 236.3h.1M231.3 226.1h.1M231.3 231.2h.1M231.3 236.3h.1M231.3 226.1h2.6M231.3 231.2h2.6M231.3 236.3h2.6M239 233.7h2.5M239 238.8h2.5"/>
<path d="M241.5 233.7h.1M241.5 238.8h.1M251.7 238.8h.1M251.7 238.8h2.5M261.8 238.8h2.6M264.4 238.8h.1M231.3 243.9h.1M231.3 243.9h2.6M239 241.3h2.5M239 246.4h2.5M241.5 241.3h.1M241.5 246.4h.1"/>
</g>
<path d="M230.5 244.7h.1M230.6 243.1l1.5 1.6M232.1 243.1l-1.6 1.6M232.1 244.7h.1M240.7 242.1h.1M240.7 247.2h.1M240.7 240.6l1.6 1.5M240.7 245.7l1.6 1.5M242.3 240.6l-1.6 1.5M242.3 245.7l-1.6 1.5M242.3 242.1h.1M242.3 247.2h.1" fill="none" stroke="#804000" stroke-width=".23"/>
<g font-size="3.1">
<text x="52.7" y="2.8">4</text>
<text x="157.6" y="2.8">3</text>
<text x="262.6" y="2.8">2</text>
<text x="367.5" y="2.8">1</text>
<text x=".2" y="39.9">D</text>
<text x=".2" y="114.1">C</text>
<text x=".2" y="188.4">B</text>
<text x=".2" y="262.6">A</text>
<text x="420.1" y="262.6">A</text>
</g>
<g font-size="3">
<text x="338.8" y="276.9">P08.S1_DDR</text>
<text x="338.8" y="284.5">980KU-SIRIUS-1AG-A10</text>
<text x="338.8" y="292.1">038KU-SIRIUS16Q-A100</text>
</g>
<g font-size="2.3">
<text x="163.1" y="30">U5</text>
<text x="202.6" y="30">E6</text>
<text x="163.3" y="32.5">V4</text>
<text x="163.3" y="35.1">Y5</text>
<text x="202.6" y="32.5">D6</text>
<text x="202.6" y="35.1">C6</text>
<text x="161.7" y="37.6">AA4</text>
<text x="161.7" y="40.1">AA3</text>
<text x="202.6" y="37.6">E7</text>
<text x="202.6" y="40.1">D9</text>
<text x="163.1" y="42.7">U4</text>
<text x="163.1" y="47.8">U3</text>
<text x="163.3" y="45.2">V3</text>
<text x="202.6" y="42.7">F9</text>
<text x="202.6" y="45.2">E9</text>
<text x="202.6" y="47.8">C9</text>
<text x="163.1" y="52.8">R4</text>
<text x="202.6" y="52.8">F11</text>
<text x="163.3" y="55.4">Y4</text>
<text x="163.3" y="57.9">Y3</text>
<text x="202.6" y="55.4">C8</text>
<text x="202.6" y="57.9">D8</text>
<text x="161.7" y="65.5">AE2</text>
<text x="202.6" y="65.5">A2</text>
<text x="161.6" y="70.6">AD1</text>
<text x="161.7" y="68.1">AE1</text>
<text x="202.6" y="68.1">A3</text>
<text x="202.6" y="70.6">B4</text>
<text x="161.7" y="73.2">AB2</text>
<text x="161.7" y="75.7">AB1</text>
<text x="202.6" y="73.2">A4</text>
<text x="202.6" y="75.7">A6</text>
<text x="161.7" y="78.2">AA1</text>
<text x="162.5" y="83.3">W2</text>
<text x="163.3" y="80.8">Y2</text>
<text x="202.6" y="78.2">B7</text>
<text x="202.6" y="80.8">B8</text>
<text x="202.6" y="83.3">A8</text>
<text x="163.3" y="88.4">Y1</text>
<text x="202.6" y="88.4">A7</text>
<text x="161.6" y="90.9">AC2</text>
<text x="161.6" y="93.5">AC1</text>
<text x="202.6" y="90.9">B5</text>
<text x="202.6" y="93.5">A5</text>
<text x="163.1" y="101.1">U2</text>
<text x="163.3" y="98.6">V1</text>
<text x="202.6" y="98.6">A9</text>
<text x="202.6" y="101.1">B10</text>
<text x="162.5" y="103.6">W1</text>
<text x="163.1" y="106.2">U1</text>
<text x="202.6" y="103.6">A10</text>
<text x="202.6" y="106.2">A13</text>
<text x="163.1" y="108.7">R1</text>
<text x="163.3" y="111.3">P1</text>
<text x="163.3" y="113.8">P2</text>
<text x="202.6" y="108.7">A12</text>
<text x="202.6" y="111.3">B13</text>
<text x="202.6" y="113.8">A14</text>
<text x="163.1" y="116.3">N1</text>
<text x="202.6" y="116.3">A15</text>
<text x="163.1" y="121.4">N2</text>
<text x="163.4" y="124">T2</text>
<text x="202.6" y="121.4">B14</text>
<text x="202.6" y="124">B11</text>
<text x="163.1" y="131.6">R6</text>
<text x="163.4" y="126.5">T1</text>
<text x="202.6" y="126.5">A11</text>
<text x="202.6" y="131.6">D11</text>
<text x="163.1" y="134.1">R3</text>
<text x="163.3" y="136.7">P6</text>
<text x="202.6" y="134.1">C11</text>
<text x="202.6" y="136.7">E12</text>
<text x="162.9" y="141.7">M3</text>
<text x="163.3" y="139.2">P5</text>
<text x="202.6" y="139.2">F12</text>
<text x="202.6" y="141.7">D14</text>
<text x="162.9" y="144.3">M4</text>
<text x="163.5" y="146.8">L3</text>
<text x="163.5" y="149.4">L4</text>
<text x="202.6" y="144.3">C14</text>
<text x="202.6" y="146.8">F14</text>
<text x="202.6" y="149.4">C15</text>
<text x="163.5" y="154.4">L5</text>
<text x="202.6" y="154.4">F15</text>
<text x="163.3" y="157">P4</text>
<text x="163.3" y="159.5">P3</text>
<text x="202.6" y="157">D12</text>
<text x="202.6" y="159.5">C12</text>
<text x="162.9" y="167.1">M1</text>
<text x="202.6" y="167.1">F4</text>
<text x="163.5" y="169.7">L2</text>
<text x="163.6" y="172.2">J1</text>
<text x="202.6" y="169.7">F3</text>
<text x="202.6" y="172.2">D5</text>
<text x="163.3" y="174.8">K1</text>
<text x="163.3" y="179.8">K2</text>
<text x="163.5" y="177.3">L1</text>
<text x="202.6" y="174.8">F7</text>
<text x="202.6" y="177.3">G5</text>
<text x="202.6" y="179.8">H5</text>
<text x="163.1" y="182.4">H2</text>
<text x="163.1" y="184.9">H1</text>
<text x="202.6" y="182.4">B1</text>
<text x="202.6" y="184.9">B2</text>
<text x="163" y="190">G2</text>
<text x="163.6" y="187.5">J3</text>
<text x="202.6" y="187.5">H4</text>
<text x="202.6" y="190">C4</text>
<text x="163" y="195.1">G1</text>
<text x="163.3" y="197.6">E1</text>
<text x="163.4" y="192.5">F1</text>
<text x="202.6" y="192.5">J6</text>
<text x="202.6" y="195.1">G6</text>
<text x="202.6" y="197.6">C5</text>
<text x="163.1" y="202.7">D1</text>
<text x="163.3" y="200.2">E2</text>
<text x="163.1" y="205.2">D2</text>
<text x="163.1" y="207.8">C2</text>
<text x="163.1" y="215.4">H3</text>
<text x="163.1" y="210.3">C1</text>
<text x="163.3" y="220.5">E3</text>
<text x="163.6" y="217.9">J4</text>
<text x="163.1" y="225.6">D3</text>
<text x="163.3" y="223">E4</text>
<text x="212" y="226.7">UT1_UP5V</text>
<text x="230.8" y="225.6">1</text>
<text x="163.1" y="228.1">C3</text>
<text x="163.3" y="233.2">K7</text>
<text x="230.8" y="230.6">8</text>
<text x="240.7" y="233.2">2</text>
<text x="162.9" y="235.7">M7</text>
<text x="202.6" y="235.7">L6</text>
<text x="230.8" y="235.7">3</text>
<text x="240.7" y="238.3">4</text>
<text x="277.1" y="239.4">DGND</text>
<text x="230.8" y="243.3">6</text>
<text x="240.7" y="240.8">7</text>
<text x="240.7" y="245.9">5</text>
<text x="348.9" y="268.6">A1</text>
<text x="361.6" y="268.6">&lt;Modify Date&gt;</text>
<text x="392.1" y="266">&lt;Modify History&gt;</text>
<text x="397.2" y="268.6">Initiation</text>
<text x="336.2" y="273.6">Page Name</text>
<text x="348.9" y="271.1">Rev.</text>
<text x="366.7" y="271.1">Date</text>
<text x="379.4" y="273.6">Designer:</text>
<text x="394.7" y="271.1">Modify History</text>
<text x="394.7" y="273.6">Henry Yuan</text>
<text x="336.2" y="281.3">Product Name</text>
<text x="379.4" y="276.2">Ext.Num.:</text>
<text x="379.4" y="278.7">Approver:</text>
<text x="379.4" y="281.3">Ext.Num.:</text>
<text x="394.7" y="278.7">&lt;Approver&gt;</text>
<text x="397.2" y="276.2">213</text>
<text x="397.2" y="281.3">&lt;Ext.&gt;</text>
<text x="379.4" y="283.8">Date:</text>
<text x="387" y="286.3">Wednesday, December 20, 2017</text>
<text x="303.2" y="291.4">TEL:+886-3-5509980</text>
<text x="303.2" y="294">FAX:+886-3-5501880</text>
<text x="336.2" y="288.9">PCB Number</text>
<text x="379.4" y="288.9">Rev.</text>
<text x="383" y="293.5">&lt;RevCode&gt; A3</text>
<text x="392.1" y="288.9">Size</text>
<text x="404.8" y="288.9">PAGE</text>
<text x="405.6" y="294">10</text>
<text x="409.9" y="294">of</text>
<text x="414.7" y="294">34</text>
<text x="298.1" y="296.5">E-Mail:Service@KSMT.COM.TW</text>
</g>
<g font-size="2.3" fill="#000080">
<text x="169.1" y="25">SITE1I</text>
<text x="233.9" y="223.1">K12</text>
<text x="249.1" y="238.3">R81</text>
<text x="167.8" y="243.4">SIRIUS</text>
<text x="261.8" y="240.9">240-1-S4</text>
<text x="228.8" y="248.5">UA2-5NJ-A-V2</text>
</g>
<g font-size="2.3" fill="#f00">
<text x="129" y="31.1">[33] D22111</text>
<text x="129" y="33.6">[33] D22316</text>
<text x="226.3" y="31.1">D22102 [33]</text>
<text x="226.3" y="33.6">D22101 [33]</text>
<text x="129" y="36.2">[33] D21713</text>
<text x="129" y="38.7">[33] D22114</text>
<text x="129" y="41.2">[30] D12609</text>
<text x="226.3" y="36.2">D11413 [27]</text>
<text x="226.3" y="38.7">D21707 [33]</text>
<text x="226.3" y="41.2">D21702 [33]</text>
<text x="129" y="43.8">[33] D22315</text>
<text x="129" y="46.3">[30] D12607</text>
<text x="226.3" y="43.8">D22201 [33]</text>
<text x="226.3" y="46.3">D22202 [33]</text>
<text x="129" y="48.9">[30] D12606</text>
<text x="129" y="53.9">[33] D22314</text>
<text x="226.3" y="48.9">D11515 [27]</text>
<text x="226.3" y="53.9">D21701 [33]</text>
<text x="129" y="56.5">[30] D13006</text>
<text x="129" y="59">[30] D13008</text>
<text x="226.3" y="56.5">D21814 [33]</text>
<text x="226.3" y="59">D21816 [33]</text>
<text x="129" y="66.6">[30] D12613</text>
<text x="129" y="69.2">[30] D13012</text>
<text x="129" y="71.7">[30] D13011</text>
<text x="226.3" y="66.6">D22405 [33]</text>
<text x="226.3" y="69.2">D22404 [33]</text>
<text x="226.3" y="71.7">D11411 [27]</text>
<text x="129" y="74.3">[30] D12611</text>
<text x="129" y="76.8">[28] D11802</text>
<text x="226.3" y="74.3">D22402 [33]</text>
<text x="226.3" y="76.8">D22302 [33]</text>
<text x="129" y="79.3">[28] D11801</text>
<text x="129" y="81.9">[33] D22216</text>
<text x="226.3" y="79.3">D11415 [27]</text>
<text x="226.3" y="81.9">D21906 [33]</text>
<text x="129" y="84.4">[33] D22215</text>
<text x="129" y="89.5">[33] D22113</text>
<text x="226.3" y="84.4">D22409 [33]</text>
<text x="226.3" y="89.5">D22301 [33]</text>
<text x="129" y="92">[30] D12610</text>
<text x="129" y="94.6">[30] D12612</text>
<text x="226.3" y="92">D22401 [33]</text>
<text x="226.3" y="94.6">D22403 [33]</text>
<text x="129" y="99.7">[33] D21811</text>
<text x="226.3" y="99.7">D22407 [33]</text>
<text x="129" y="102.2">[33] D22214</text>
<text x="129" y="104.7">[30] D12501</text>
<text x="129" y="107.3">[33] D21810</text>
<text x="226.3" y="102.2">D11513 [27]</text>
<text x="226.3" y="104.7">D21916 [33]</text>
<text x="226.3" y="107.3">D11514 [27]</text>
<text x="129" y="109.8">[33] D21809</text>
<text x="129" y="112.4">[33] D21808</text>
<text x="226.3" y="109.8">D21915 [33]</text>
<text x="226.3" y="112.4">D21901 [33]</text>
<text x="129" y="117.4">[33] D21807</text>
<text x="129" y="114.9">[33] D22212</text>
<text x="226.3" y="114.9">D21912 [33]</text>
<text x="226.3" y="117.4">D21913 [33]</text>
<text x="129" y="122.5">[33] D22211</text>
<text x="129" y="125.1">[30] D12602</text>
<text x="226.3" y="122.5">D21911 [33]</text>
<text x="226.3" y="125.1">D22014 [33]</text>
<text x="129" y="127.6">[30] D12604</text>
<text x="226.3" y="127.6">D22016 [33]</text>
<text x="129" y="132.7">[33] D22110</text>
<text x="129" y="135.2">[33] D22213</text>
<text x="129" y="137.8">[33] D22109</text>
<text x="226.3" y="132.7">D21908 [33]</text>
<text x="226.3" y="135.2">D11516 [27]</text>
<text x="226.3" y="137.8">D21902 [33]</text>
<text x="129" y="140.3">[30] D12605</text>
<text x="129" y="142.8">[30] D12601</text>
<text x="226.3" y="140.3">D11612 [27]</text>
<text x="226.3" y="142.8">D22004 [33]</text>
<text x="129" y="145.4">[33] D22312</text>
<text x="129" y="147.9">[30] D12603</text>
<text x="226.3" y="145.4">D11409 [27]</text>
<text x="226.3" y="147.9">D11613 [27]</text>
<text x="129" y="150.5">[33] D22311</text>
<text x="129" y="155.5">[33] D21711</text>
<text x="226.3" y="150.5">D21910 [33]</text>
<text x="226.3" y="155.5">D22002 [33]</text>
<text x="129" y="158.1">[33] D22313</text>
<text x="129" y="160.6">[26] D10405</text>
<text x="226.3" y="158.1">D21813 [33]</text>
<text x="226.3" y="160.6">D21815 [33]</text>
<text x="129" y="168.2">[33] D21806</text>
<text x="129" y="170.8">[33] D22210</text>
<text x="129" y="173.3">[33] D21803</text>
<text x="226.3" y="168.2">D22308 [33]</text>
<text x="226.3" y="170.8">D22414 [33]</text>
<text x="226.3" y="173.3">D21708 [33]</text>
<text x="129" y="175.9">[33] D21804</text>
<text x="129" y="178.4">[33] D21805</text>
<text x="226.3" y="175.9">D21710 [33]</text>
<text x="226.3" y="178.4">D22309 [33]</text>
<text x="129" y="180.9">[33] D22209</text>
<text x="129" y="183.5">[33] D22208</text>
<text x="226.3" y="180.9">D22410 [33]</text>
<text x="226.3" y="183.5">D22406 [33]</text>
<text x="129" y="186">[33] D21802</text>
<text x="129" y="188.6">[33] D22416</text>
<text x="129" y="191.1">[33] D22207</text>
<text x="226.3" y="188.6">D22104 [33]</text>
<text x="226.3" y="191.1">D22304 [33]</text>
<text x="226.3" y="186">D22408 [33]</text>
<text x="129" y="193.6">[33] D22206</text>
<text x="129" y="196.2">[33] D21801</text>
<text x="226.3" y="193.6">D22310 [33]</text>
<text x="226.3" y="196.2">D22103 [33]</text>
<text x="129" y="198.7">[33] D22205</text>
<text x="129" y="201.3">[33] D22307</text>
<text x="129" y="203.8">[33] D22204</text>
<text x="226.3" y="198.7">D22303 [33]</text>
<text x="129" y="206.3">[33] D22306</text>
<text x="129" y="208.9">[33] D22305</text>
<text x="129" y="211.4">[33] D22203</text>
<text x="129" y="216.5">[33] D22415</text>
<text x="129" y="219">[33] D22105</text>
<text x="129" y="221.6">[33] D22413</text>
<text x="129" y="224.1">[33] D21709</text>
<text x="129" y="226.7">[33] D22412</text>
<text x="129" y="229.2">[33] D22411</text>
<text x="204.4" y="231.7">[28] UT1_URW00</text>
<text x="129" y="234.3">[33] D22106</text>
<text x="129" y="236.8">[33] D22107</text>
<text x="256.7" y="234.3">D22108 [33]</text>
</g>
<g font-size="2.3" fill="#004080">
<text x="169.1" y="31.6">DDR_DQ0</text>
<text x="169.1" y="34.1">DDR_DQ1</text>
<text x="187.4" y="31.6">DDR_DQ32</text>
<text x="187.4" y="34.1">DDR_DQ33</text>
<text x="169.1" y="36.7">DDR_DQ2</text>
<text x="169.1" y="39.2">DDR_DQ3</text>
<text x="169.1" y="41.7">DDR_DQ4</text>
<text x="187.4" y="36.7">DDR_DQ34</text>
<text x="187.4" y="39.2">DDR_DQ35</text>
<text x="187.4" y="41.7">DDR_DQ36</text>
<text x="169.1" y="44.3">DDR_DQ5</text>
<text x="169.1" y="46.8">DDR_DQ6</text>
<text x="187.4" y="44.3">DDR_DQ37</text>
<text x="187.4" y="46.8">DDR_DQ38</text>
<text x="169.1" y="49.4">DDR_DQ7</text>
<text x="187.4" y="49.4">DDR_DQ39</text>
<text x="169.1" y="54.4">DDR_DM0</text>
<text x="169.1" y="57">DDR_DQS0</text>
<text x="169.1" y="59.5">DDR_DQS0N</text>
<text x="185.5" y="59.5">DDR_DQS4N</text>
<text x="187.1" y="57">DDR_DQS4</text>
<text x="188.5" y="54.4">DDR_DM4</text>
<text x="169.1" y="67.1">DDR_DQ8</text>
<text x="169.1" y="69.7">DDR_DQ9</text>
<text x="187.4" y="67.1">DDR_DQ40</text>
<text x="187.4" y="69.7">DDR_DQ41</text>
<text x="169.1" y="72.2">DDR_DQ10</text>
<text x="169.1" y="74.8">DDR_DQ11</text>
<text x="169.1" y="77.3">DDR_DQ12</text>
<text x="187.4" y="72.2">DDR_DQ42</text>
<text x="187.4" y="74.8">DDR_DQ43</text>
<text x="187.4" y="77.3">DDR_DQ44</text>
<text x="169.1" y="79.8">DDR_DQ13</text>
<text x="169.1" y="82.4">DDR_DQ14</text>
<text x="187.4" y="79.8">DDR_DQ45</text>
<text x="187.4" y="82.4">DDR_DQ46</text>
<text x="169.1" y="84.9">DDR_DQ15</text>
<text x="187.4" y="84.9">DDR_DQ47</text>
<text x="169.1" y="90">DDR_DM1</text>
<text x="169.1" y="92.5">DDR_DQS1</text>
<text x="169.1" y="95.1">DDR_DQS1N</text>
<text x="185.5" y="95.1">DDR_DQS5N</text>
<text x="187.1" y="92.5">DDR_DQS5</text>
<text x="188.5" y="90">DDR_DM5</text>
<text x="169.1" y="100.2">DDR_DQ16</text>
<text x="187.4" y="100.2">DDR_DQ48</text>
<text x="169.1" y="102.7">DDR_DQ17</text>
<text x="169.1" y="105.2">DDR_DQ18</text>
<text x="169.1" y="107.8">DDR_DQ19</text>
<text x="187.4" y="102.7">DDR_DQ49</text>
<text x="187.4" y="105.2">DDR_DQ50</text>
<text x="187.4" y="107.8">DDR_DQ51</text>
<text x="169.1" y="110.3">DDR_DQ20</text>
<text x="169.1" y="112.9">DDR_DQ21</text>
<text x="187.4" y="110.3">DDR_DQ52</text>
<text x="187.4" y="112.9">DDR_DQ53</text>
<text x="169.1" y="115.4">DDR_DQ22</text>
<text x="169.1" y="117.9">DDR_DQ23</text>
<text x="187.4" y="115.4">DDR_DQ54</text>
<text x="187.4" y="117.9">DDR_DQ55</text>
<text x="169.1" y="123">DDR_DM2</text>
<text x="169.1" y="125.6">DDR_DQS2</text>
<text x="187.1" y="125.6">DDR_DQS6</text>
<text x="188.5" y="123">DDR_DM6</text>
<text x="169.1" y="128.1">DDR_DQS2N</text>
<text x="185.5" y="128.1">DDR_DQS6N</text>
<text x="169.1" y="133.2">DDR_DQ24</text>
<text x="169.1" y="135.7">DDR_DQ25</text>
<text x="187.4" y="133.2">DDR_DQ56</text>
<text x="187.4" y="135.7">DDR_DQ57</text>
<text x="169.1" y="138.3">DDR_DQ26</text>
<text x="169.1" y="140.8">DDR_DQ27</text>
<text x="169.1" y="143.3">DDR_DQ28</text>
<text x="187.4" y="138.3">DDR_DQ58</text>
<text x="187.4" y="140.8">DDR_DQ59</text>
<text x="187.4" y="143.3">DDR_DQ60</text>
<text x="169.1" y="145.9">DDR_DQ29</text>
<text x="169.1" y="148.4">DDR_DQ30</text>
<text x="187.4" y="145.9">DDR_DQ61</text>
<text x="187.4" y="148.4">DDR_DQ62</text>
<text x="169.1" y="151">DDR_DQ31</text>
<text x="187.4" y="151">DDR_DQ63</text>
<text x="169.1" y="156">DDR_DM3</text>
<text x="169.1" y="158.6">DDR_DQS3</text>
<text x="169.1" y="161.1">DDR_DQS3N</text>
<text x="185.5" y="161.1">DDR_DQS7N</text>
<text x="187.1" y="158.6">DDR_DQS7</text>
<text x="188.5" y="156">DDR_DM7</text>
<text x="169.1" y="168.7">DDR_A0</text>
<text x="169.1" y="171.3">DDR_A1</text>
<text x="169.1" y="173.8">DDR_A2</text>
<text x="187.3" y="173.8">DDR_DTO0</text>
<text x="188.8" y="168.7">DDR_BG0</text>
<text x="188.8" y="171.3">DDR_BG1</text>
<text x="169.1" y="176.4">DDR_A3</text>
<text x="169.1" y="178.9">DDR_A4</text>
<text x="187.3" y="176.4">DDR_DTO1</text>
<text x="187.3" y="178.9">DDR_ODT0</text>
<text x="169.1" y="181.4">DDR_A5</text>
<text x="169.1" y="184">DDR_A6</text>
<text x="187.3" y="181.4">DDR_ODT1</text>
<text x="190.2" y="184">DDR_CK</text>
<text x="169.1" y="186.5">DDR_A7</text>
<text x="169.1" y="189.1">DDR_A8</text>
<text x="169.1" y="191.6">DDR_A9</text>
<text x="180.8" y="191.6">DDR_RAM_RSTN</text>
<text x="185.2" y="189.1">DDR_PARITY</text>
<text x="188.5" y="186.5">DDR_CKN</text>
<text x="169.1" y="194.1">DDR_A10</text>
<text x="169.1" y="196.7">DDR_A11</text>
<text x="184.4" y="196.7">DDR_ALERTN</text>
<text x="187.1" y="194.1">DDR_ACTN</text>
<text x="169.1" y="199.2">DDR_A12</text>
<text x="169.1" y="201.8">DDR_A13</text>
<text x="188.7" y="199.2">DDR_ATO</text>
<text x="169.1" y="204.3">DDR_A14</text>
<text x="169.1" y="206.8">DDR_A15</text>
<text x="169.1" y="209.4">DDR_A16</text>
<text x="169.1" y="211.9">DDR_A17</text>
<text x="169.1" y="217">DDR_BA0</text>
<text x="169.1" y="219.5">DDR_BA1</text>
<text x="169.1" y="227.2">DDR_CKE0</text>
<text x="169.1" y="222.1">DDR_CSN0</text>
<text x="169.1" y="224.6">DDR_CSN1</text>
<text x="169.1" y="229.7">DDR_CKE1</text>
<text x="169.1" y="234.8">DDR_VREFO_0</text>
<text x="169.1" y="237.3">DDR_VREFO_1</text>
<text x="190.2" y="237.3">DDR_ZQ</text>
</g>
<g font-size="2.3" fill="#00f">
<text x="236.4" y="225.4">V+</text>
<text x="236.4" y="230.5">V-</text>
</g>
</svg>
